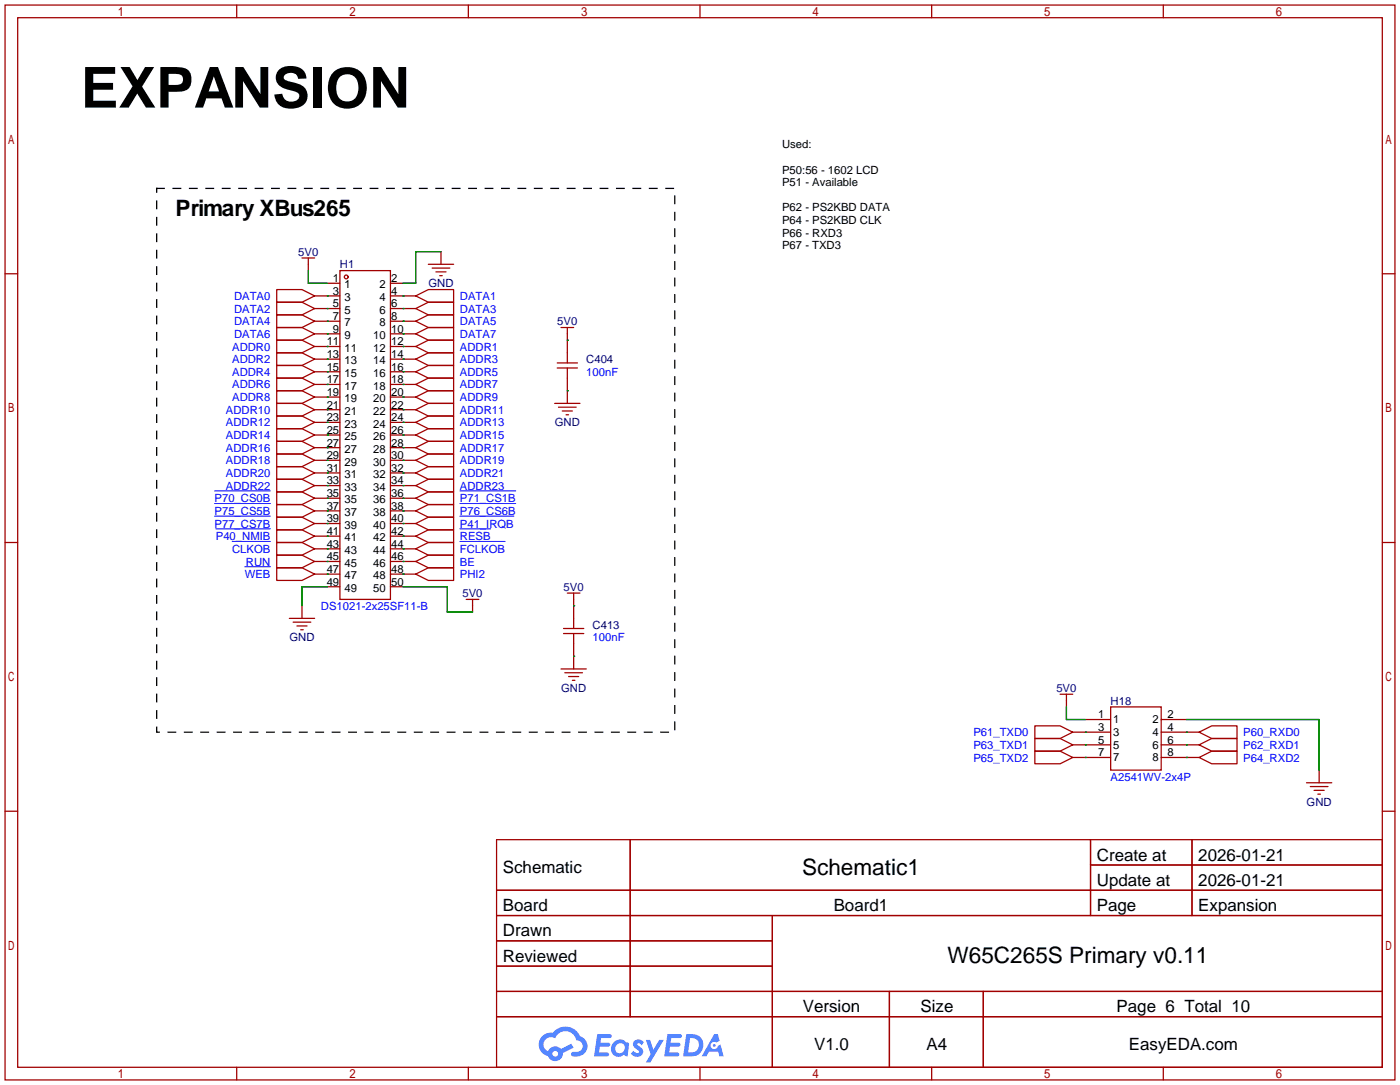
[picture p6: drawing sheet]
<svg xmlns="http://www.w3.org/2000/svg" width="281mm" height="218mm" viewBox="0 0 281 218" stroke-linecap="round" stroke-linejoin="round" font-family="sans-serif">
<g fill="none" stroke="#a10000" stroke-width=".25">
<path d="M1 1h279.4v215.9h-279.4zM3.6 3.6h274.3v210.8h-274.3zM47.6 1v2.6M94.1 1v2.6M140.7 1v2.6M187.3 1v2.6M233.8 1v2.6M1 55h2.6M277.9 55h2.5M1 109h2.6M277.9 109h2.5M1 162.9h2.6"/>
<path d="M99.8 168.7h178.1v45.7h-178.1zM99.8 178.8h178.1M126.7 168.7v35.5M219.2 168.7v15.2M219.2 173.7h58.7M239.6 168.7v15.2M277.9 162.9h2.5M99.8 183.9h178.1M99.8 189h55.5M99.8 199.1h178.1M99.8 194.1h55.5M155.3 183.9v30.5"/>
<path d="M178.8 199.1v15.3M197.7 199.1v15.3M47.6 214.4v2.5M94.1 214.4v2.5M99.8 204.2h178.1M140.7 214.4v2.5M187.3 214.4v2.5M233.8 214.4v2.5"/>
</g>
<g fill="#5487ff">
<path d="M127.6 209.1a1.3 1.3 0 0 1 1.8 .2l-.4 .7a.54 .54 0 0 0-.9-.3l.1 .2a1.34 1.34 0 0 1 1 1.8 1.47 1.47 0 0 1-2.4 0l.5-.6a.64 .64 0 0 0 .5 .4 .64 .64 0 0 0 .7-.2l-.2-.3a1.35 1.35 0 0 1-.9-1.8z"/>
<path d="M129.8 208.9h.9l.6 1.9 1.2-1.9h.9l-2.7 4.5h-.9l1-1.7z"/>
<path d="M120.1 207.7h1.6a1.31 1.31 0 0 1 1.2 .2 .4 .4 0 0 1-.3 .6h-1.8l-.1 .9h1.6a.4 .4 0 0 1 .4 .5 .4 .4 0 0 1-.4 .3h-1.7l-.2 1.2h.8a1.23 1.23 0 0 1 1.2 .2 .39 .39 0 0 1-.3 .6h-2.7z"/>
<path d="M134.2 207.7h1.6a1.32 1.32 0 0 1 1.2 .2 .39 .39 0 0 1-.3 .6h-1.8l-.1 .9h1.6a.4 .4 0 0 1 .4 .5 .4 .4 0 0 1-.4 .3h-1.7l-.2 1.2h.8a1.23 1.23 0 0 1 1.2 .2 .39 .39 0 0 1-.3 .6h-2.7z"/>
<path d="M143.6 207.7h.7l.4 1.4-.7 .3a.75 .75 0 0 0-1.1 .3 .75 .75 0 0 0 .5 1 .75 .75 0 0 0 .9-.6l.5-.3 .7 2.4h-.9l-.2-1h-1.9l-.5 1h-.9z"/>
<path d="M138 207.7l-.7 4.5h1.5a2.27 2.27 0 0 0 2.6-2.3 2.27 2.27 0 0 0-2.7-2.2zM138.7 208.5a1.5 1.5 0 0 1 1.8 1.5 1.5 1.5 0 0 1-1.9 1.4h-.3z"/>
<path d="M123.4 209.3a1.6 1.6 0 0 0-.3 2.3 1.6 1.6 0 0 0 2.3 .2l.8 .4 .3-2.5-.2-.3h-.5a1.58 1.58 0 0 0-2.4-.1zM124 209.9a.99 .99 0 0 1 1.6 .3 .99 .99 0 0 1-.9 1.3 .94 .94 0 0 1-1-.5 .94 .94 0 0 1 .3-1.1z"/>
<path d="M109 208.1a2.37 2.37 0 0 0 1.2 4 1.54 1.54 0 0 0 1.7 1 1.54 1.54 0 0 0 1.3-1.6l2.1-1.1-.5-.8-2 1.1a1.57 1.57 0 0 0-2.6 .5 1.5 1.5 0 0 1-.8-2.1 1.5 1.5 0 0 1 2.2-.6 2.23 2.23 0 0 1 2.3-1.4 2.23 2.23 0 0 1 2 1.9 1.16 1.16 0 0 1 1.2 1 1.16 1.16 0 0 1-1.1 1.3h-.6a.47 .47 0 0 0-.6 .4 .47 .47 0 0 0 .4 .5 2.17 2.17 0 0 0 2.5-1 2.17 2.17 0 0 0-.3-2.6l-.8-.5a3.2 3.2 0 0 0-5.5-.7l-1.1 .1zM111 211.7a.6 .6 0 0 1 1.2 0 .6 .6 0 0 1-1.2 0z"/>
<circle cx="143.6" cy="210" r=".28"/>
</g>
<g fill="none" stroke="#a10000" stroke-width=".25">
<path d="M55.6 58.2h5.1l2.5 1.2-2.5 1.3h-5.1zM60.7 51.8h2.5M62 51.8v2.6M63.2 59.4h5.1M65.8 56.9h2.5M68.3 54.4h10.2v66h-10.2zM78.5 56.9h2.5M78.5 59.4h5.1M83.6 59.4l2.5-1.2h5.1v2.5h-5.1zM86.1 53.1h5.1M86.9 53.8h3.5M87.6 54.6h2.1"/>
<path d="M88.4 55.4h.5M88.6 50.5v2.6M55.6 60.7h5.1l2.5 1.3-2.5 1.2h-5.1zM55.6 63.2h5.1l2.5 1.3-2.5 1.3h-5.1zM55.6 65.8h5.1l2.5 1.3-2.5 1.2h-5.1zM55.6 68.3h5.1l2.5 1.3-2.5 1.3h-5.1zM55.6 70.9h5.1l2.5 1.2-2.5 1.3h-5.1zM55.6 73.4h5.1l2.5 1.3-2.5 1.2h-5.1zM55.6 75.9h5.1l2.5 1.3-2.5 1.3h-5.1zM55.6 78.5h5.1l2.5 1.3-2.5 1.2h-5.1zM63.2 62h5.1M63.2 64.5h5.1"/>
<path d="M63.2 67.1h5.1M63.2 69.6h5.1M63.2 72.1h5.1M63.2 74.7h5.1M63.2 77.2h5.1M63.2 79.8h5.1M78.5 62h5.1M78.5 64.5h5.1M78.5 67.1h5.1M78.5 69.6h5.1M78.5 72.1h5.1M78.5 74.7h5.1"/>
<path d="M78.5 77.2h5.1M78.5 79.8h5.1M83.6 62l2.5-1.3h5.1v2.5h-5.1zM83.6 64.5l2.5-1.3h5.1v2.6h-5.1zM83.6 67.1l2.5-1.3h5.1v2.5h-5.1zM83.6 79.8l2.5-1.3h5.1v2.5h-5.1zM83.6 77.2l2.5-1.3h5.1v2.6h-5.1zM83.6 74.7l2.5-1.3h5.1v2.5h-5.1zM83.6 72.1l2.5-1.2h5.1v2.5h-5.1zM83.6 69.6l2.5-1.3h5.1v2.6h-5.1zM112 73.9h4.1M112 72.9h4.1"/>
<path d="M112.8 65.8h2.5M114 65.8v7.1M114 73.9v7.1M55.6 81h5.1l2.5 1.3-2.5 1.3h-5.1zM55.6 83.6h5.1l2.5 1.2-2.5 1.3h-5.1zM55.6 86.1h5.1l2.5 1.3-2.5 1.2h-5.1zM55.6 88.6h5.1l2.5 1.3-2.5 1.3h-5.1zM55.6 91.2h5.1l2.5 1.3-2.5 1.2h-5.1zM55.6 93.7h5.1l2.5 1.3-2.5 1.3h-5.1zM55.6 96.3h5.1l2.5 1.2-2.5 1.3h-5.1zM55.6 98.8h5.1l2.5 1.3-2.5 1.2h-5.1zM63.2 97.5h5.1"/>
<path d="M63.2 95h5.1M63.2 82.3h5.1M63.2 92.5h5.1M63.2 84.8h5.1M63.2 89.9h5.1M63.2 87.4h5.1M78.5 97.5h5.1M78.5 95h5.1M78.5 82.3h5.1M78.5 92.5h5.1M78.5 84.8h5.1M78.5 89.9h5.1"/>
<path d="M78.5 87.4h5.1M83.6 97.5l2.5-1.2h5.1v2.5h-5.1zM83.6 95l2.5-1.3h5.1v2.6h-5.1zM83.6 92.5l2.5-1.3h5.1v2.5h-5.1zM83.6 89.9l2.5-1.3h5.1v2.6h-5.1zM83.6 87.4l2.5-1.3h5.1v2.5h-5.1zM83.6 84.8l2.5-1.2h5.1v2.5h-5.1zM83.6 82.3l2.5-1.3h5.1v2.6h-5.1zM111.5 81h5.1M112.3 81.8h3.5M113 82.5h2.1M113.8 83.3h.5"/>
<path d="M55.6 101.3h5.1l2.5 1.3-2.5 1.3h-5.1zM55.6 103.9h5.1l2.5 1.3-2.5 1.2h-5.1zM55.6 106.4h5.1l2.5 1.3-2.5 1.3h-5.1zM55.6 109h5.1l2.5 1.2-2.5 1.3h-5.1zM55.6 111.5h5.1l2.5 1.3-2.5 1.2h-5.1zM55.6 114h5.1l2.5 1.3-2.5 1.3h-5.1zM63.2 115.3h5.1M63.2 112.8h5.1M63.2 110.2h5.1M63.2 107.7h5.1M63.2 105.2h5.1M63.2 102.6h5.1"/>
<path d="M63.2 100.1h5.1M65.8 117.9h2.5M78.5 117.9h2.5M78.5 115.3h5.1M78.5 112.8h5.1M78.5 110.2h5.1M78.5 107.7h5.1M78.5 105.2h5.1M78.5 102.6h5.1M78.5 100.1h5.1M83.6 115.3l2.5-1.3h5.1v2.6h-5.1zM83.6 112.8l2.5-1.3h5.1v2.5h-5.1z"/>
<path d="M83.6 110.2l2.5-1.2h5.1v2.5h-5.1zM83.6 107.7l2.5-1.3h5.1v2.6h-5.1zM83.6 105.2l2.5-1.3h5.1v2.5h-5.1zM83.6 102.6l2.5-1.3h5.1v2.6h-5.1zM83.6 100.1l2.5-1.3h5.1v2.5h-5.1zM114 119.1h2.6M115.3 119.1v7.1M58.2 124.2h5M58.9 125h3.6M59.7 125.7h2M60.5 126.5h.5M60.7 121.7v2.5"/>
<path d="M93.7 120.4h2.6M95 120.4v2.5M112.8 134.4h5.1M113.3 127.3h4M113.3 126.2h4M113.5 135.1h3.6M114.3 135.9h2M115.1 136.7h.5M115.3 127.3v7.1M213.1 139.4h2.5M214.4 139.4v2.6M208 145.8h5.1l2.5 1.3-2.5 1.2h-5.1z"/>
<path d="M208 148.3h5.1l2.5 1.3-2.5 1.3h-5.1zM208 150.9h5.1l2.5 1.2-2.5 1.3h-5.1zM215.6 147.1h7.7M215.6 149.6h7.7M215.6 152.1h7.7M218.2 144.5h5.1M223.3 142h10.1v12.7h-10.1zM233.4 144.5h5.1M233.4 147.1h7.6M233.4 149.6h7.6M233.4 152.1h7.6M241 147.1l2.6-1.3h5.1v2.5h-5.1z"/>
<path d="M241 149.6l2.6-1.3h5.1v2.6h-5.1zM241 152.1l2.6-1.2h5.1v2.5h-5.1zM262.6 157.2h5.1M263.4 158h3.6M264.2 158.8h2M264.9 159.5h.5M265.2 154.7v2.5"/>
<circle cx="69.6" cy="55.6" r=".38"/>
</g>
<g fill="none" stroke="#008700" stroke-width=".25">
<path d="M62 54.4v2.5h3.8M65.8 59.4h.1M81 59.4h.1M88.6 50.5h-5v6.4h-2.6M65.8 62h.1M65.8 64.5h.1M65.8 67.1h.1M65.8 69.6h.1M65.8 72.1h.1M65.8 74.7h.1M65.8 77.2h.1M65.8 79.8h.1"/>
<path d="M81 62h.1M81 64.5h.1M81 67.1h.1M81 79.8h.1M81 77.2h.1M81 74.7h.1M81 72.1h.1M81 69.6h.1M114 68.3h.1M114 78.5h.1M65.8 82.3h.1M65.8 84.8h.1"/>
<path d="M65.8 87.4h.1M65.8 89.9h.1M65.8 92.5h.1M65.8 95h.1M65.8 97.5h.1M81 97.5h.1M81 95h.1M81 92.5h.1M81 89.9h.1M81 87.4h.1M81 84.8h.1M81 82.3h.1"/>
<path d="M65.8 100.1h.1M65.8 102.6h.1M65.8 105.2h.1M65.8 107.7h.1M65.8 110.2h.1M65.8 112.8h.1M65.8 115.3h.1M65.8 117.9h-5.1v3.8M81 115.3h.1M81 112.8h.1M81 110.2h.1M81 107.7h.1"/>
<path d="M81 105.2h.1M81 102.6h.1M81 100.1h.1M81 117.9h8.9v5h5.1M115.3 121.7h.1M115.3 131.8h.1M214.4 142v2.5h3.8M218.2 147.1h.1M218.2 149.6h.1M218.2 152.1h.1M238.5 147.1h.1M238.5 149.6h.1"/>
<path d="M238.5 152.1h.1M238.5 144.5h26.7v10.2"/>
</g>
<path d="M43.1 98.6h11.3M92.5 98.6h11.2M43.1 101.1h11.3M43.1 103.7h11.3M43.4 106.2h11M46.7 108.8h7.7M49.2 113.8h5.2M92.5 101.1h11.2M92.5 103.7h10.8M92.5 106.2h6.1M92.5 108.8h9" fill="none" stroke="#00f" stroke-width=".2"/>
<path d="M31.5 37.8h104.1v109.3h-104.1z" fill="none" stroke="#000" stroke-width=".25" stroke-dasharray="1.5 1.8"/>
<text font-size="11.3" x="16.3" y="21.6">EXPANSION</text>
<g font-size="4.5">
<text x="35.3" y="43.3">Primary XBus265</text>
<text x="161.2" y="175.7">Schematic1</text>
<text x="190.5" y="193.5">W65C265S Primary v0.11</text>
</g>
<g font-size="3.4">
<text x="220.5" y="172.9">Create at</text>
<text x="240.9" y="172.9">2026-01-21</text>
<text x="101.1" y="175.4">Schematic</text>
<text x="220.5" y="177.9">Update at</text>
<text x="240.9" y="177.9">2026-01-21</text>
<text x="101.1" y="183">Board</text>
<text x="167.6" y="183">Board1</text>
<text x="220.5" y="183">Page</text>
<text x="240.9" y="183">Expansion</text>
<text x="101.1" y="188.1">Drawn</text>
<text x="101.1" y="193.2">Reviewed</text>
<text x="161.4" y="203.3">Version</text>
<text x="185" y="203.3">Size</text>
<text x="224.5" y="203.3">Page 6 Total 10</text>
<text x="163.7" y="211">V1.0</text>
<text x="186.3" y="211">A4</text>
<text x="226.9" y="211">EasyEDA.com</text>
</g>
<g font-size="2.3">
<text x="157.2" y="29.8">Used:</text>
<text x="157.2" y="34.9">P50:56 - 1602 LCD</text>
<text x="157.2" y="37.4">P51 - Available</text>
<text x="157.2" y="42.5">P62 - PS2KBD DATA</text>
<text x="157.2" y="45">P64 - PS2KBD CLK</text>
<text x="157.2" y="47.6">P66 - RXD3</text>
<text x="157.2" y="50.1">P67 - TXD3</text>
<text x="66.9" y="56.7">1</text>
<text x="66.9" y="59.2">3</text>
<text x="69.3" y="57.9">1</text>
<text x="76.3" y="57.9">2</text>
<text x="78.6" y="59.2">4</text>
<text x="78.6" y="56.7">2</text>
<text x="66.9" y="61.8">5</text>
<text x="66.9" y="64.3">7</text>
<text x="69.3" y="60.5">3</text>
<text x="69.3" y="63">5</text>
<text x="69.3" y="65.6">7</text>
<text x="76.3" y="65.6">8</text>
<text x="76.3" y="63">6</text>
<text x="76.3" y="60.5">4</text>
<text x="78.6" y="64.3">8</text>
<text x="78.6" y="61.8">6</text>
<text x="65.7" y="69.4">11</text>
<text x="65.7" y="71.9">13</text>
<text x="66.9" y="66.8">9</text>
<text x="69.3" y="68.1">9</text>
<text x="69.3" y="70.6">11</text>
<text x="75" y="70.6">12</text>
<text x="75" y="68.1">10</text>
<text x="78.6" y="71.9">14</text>
<text x="78.6" y="69.4">12</text>
<text x="78.6" y="66.8">10</text>
<text x="65.7" y="74.5">15</text>
<text x="65.7" y="77">17</text>
<text x="69.3" y="73.2">13</text>
<text x="69.3" y="75.7">15</text>
<text x="75" y="75.7">16</text>
<text x="75" y="73.2">14</text>
<text x="78.6" y="77">18</text>
<text x="78.6" y="74.5">16</text>
<text x="65.7" y="79.5">19</text>
<text x="65.7" y="82.1">21</text>
<text x="69.3" y="78.3">17</text>
<text x="69.3" y="80.8">19</text>
<text x="69.3" y="83.3">21</text>
<text x="75" y="83.3">22</text>
<text x="75" y="80.8">20</text>
<text x="75" y="78.3">18</text>
<text x="78.6" y="82.1">22</text>
<text x="78.6" y="79.5">20</text>
<text x="65.7" y="84.6">23</text>
<text x="65.7" y="87.2">25</text>
<text x="65.7" y="89.7">27</text>
<text x="69.3" y="85.9">23</text>
<text x="69.3" y="88.4">25</text>
<text x="75" y="88.4">26</text>
<text x="75" y="85.9">24</text>
<text x="78.6" y="89.7">28</text>
<text x="78.6" y="87.2">26</text>
<text x="78.6" y="84.6">24</text>
<text x="65.7" y="92.2">29</text>
<text x="65.7" y="94.8">31</text>
<text x="69.3" y="91">27</text>
<text x="69.3" y="93.5">29</text>
<text x="75" y="93.5">30</text>
<text x="75" y="91">28</text>
<text x="78.6" y="94.8">32</text>
<text x="78.6" y="92.2">30</text>
<text x="65.7" y="97.3">33</text>
<text x="65.7" y="99.9">35</text>
<text x="69.3" y="96">31</text>
<text x="69.3" y="98.6">33</text>
<text x="69.3" y="101.1">35</text>
<text x="75" y="101.1">36</text>
<text x="75" y="98.6">34</text>
<text x="75" y="96">32</text>
<text x="78.6" y="99.9">36</text>
<text x="78.6" y="97.3">34</text>
<text x="65.7" y="102.4">37</text>
<text x="65.7" y="104.9">39</text>
<text x="65.7" y="107.5">41</text>
<text x="69.3" y="103.7">37</text>
<text x="69.3" y="106.2">39</text>
<text x="75" y="106.2">40</text>
<text x="75" y="103.7">38</text>
<text x="78.6" y="107.5">42</text>
<text x="78.6" y="104.9">40</text>
<text x="78.6" y="102.4">38</text>
<text x="65.7" y="110">43</text>
<text x="65.7" y="112.6">45</text>
<text x="69.3" y="108.7">41</text>
<text x="69.3" y="111.3">43</text>
<text x="69.3" y="113.8">45</text>
<text x="75" y="113.8">46</text>
<text x="75" y="111.3">44</text>
<text x="75" y="108.7">42</text>
<text x="78.6" y="112.6">46</text>
<text x="78.6" y="110">44</text>
<text x="65.7" y="115.1">47</text>
<text x="65.7" y="117.6">49</text>
<text x="69.3" y="116.4">47</text>
<text x="69.3" y="118.9">49</text>
<text x="75" y="118.9">50</text>
<text x="75" y="116.4">48</text>
<text x="78.6" y="117.6">50</text>
<text x="78.6" y="115.1">48</text>
<text x="220.7" y="144.3">1</text>
<text x="220.7" y="146.8">3</text>
<text x="220.7" y="149.4">5</text>
<text x="223.8" y="145.3">1</text>
<text x="223.8" y="147.9">3</text>
<text x="231.7" y="145.3">2</text>
<text x="231.7" y="147.9">4</text>
<text x="234.7" y="144.3">2</text>
<text x="234.7" y="146.8">4</text>
<text x="234.7" y="149.4">6</text>
<text x="220.7" y="151.9">7</text>
<text x="223.8" y="150.4">5</text>
<text x="223.8" y="152.9">7</text>
<text x="231.7" y="150.4">6</text>
<text x="231.7" y="152.9">8</text>
<text x="234.7" y="151.9">8</text>
</g>
<g font-size="2.3" fill="#000080">
<text x="60" y="51.4">5V0</text>
<text x="68.3" y="53.9">H1</text>
<text x="86.1" y="57.7">GND</text>
<text x="112" y="65.3">5V0</text>
<text x="117.9" y="73">C404</text>
<text x="111.5" y="85.7">GND</text>
<text x="93" y="119.9">5V0</text>
<text x="113.3" y="118.7">5V0</text>
<text x="58.2" y="128.8">GND</text>
<text x="119.1" y="126.3">C413</text>
<text x="112.8" y="139">GND</text>
<text x="212.4" y="139">5V0</text>
<text x="223.3" y="141.5">H18</text>
<text x="262.7" y="161.9">GND</text>
</g>
<g font-size="2.3" fill="#00f">
<text x="47" y="60.3">DATA0</text>
<text x="47" y="62.8">DATA2</text>
<text x="47" y="65.3">DATA4</text>
<text x="92.5" y="60.3">DATA1</text>
<text x="92.5" y="62.8">DATA3</text>
<text x="92.5" y="65.3">DATA5</text>
<text x="46.7" y="70.4">ADDR0</text>
<text x="47" y="67.9">DATA6</text>
<text x="92.5" y="67.9">DATA7</text>
<text x="92.5" y="70.4">ADDR1</text>
<text x="46.7" y="73">ADDR2</text>
<text x="46.7" y="75.5">ADDR4</text>
<text x="92.5" y="75.5">ADDR5</text>
<text x="92.5" y="73">ADDR3</text>
<text x="117.9" y="75.5">100nF</text>
<text x="45.4" y="83.1">ADDR10</text>
<text x="46.7" y="78">ADDR6</text>
<text x="46.7" y="80.6">ADDR8</text>
<text x="92.5" y="83.1">ADDR11</text>
<text x="92.5" y="80.6">ADDR9</text>
<text x="92.5" y="78">ADDR7</text>
<text x="45.4" y="85.7">ADDR12</text>
<text x="45.4" y="88.2">ADDR14</text>
<text x="92.5" y="88.2">ADDR15</text>
<text x="92.5" y="85.7">ADDR13</text>
<text x="45.4" y="90.7">ADDR16</text>
<text x="45.4" y="93.3">ADDR18</text>
<text x="45.4" y="95.8">ADDR20</text>
<text x="92.5" y="95.8">ADDR21</text>
<text x="92.5" y="93.3">ADDR19</text>
<text x="92.5" y="90.7">ADDR17</text>
<text x="43.1" y="100.9">P70_CS0B</text>
<text x="45.4" y="98.4">ADDR22</text>
<text x="92.5" y="98.4">ADDR23</text>
<text x="92.5" y="100.9">P71_CS1B</text>
<text x="43.1" y="103.4">P75_CS5B</text>
<text x="43.1" y="106">P77_CS7B</text>
<text x="92.5" y="106">P41_IRQB</text>
<text x="92.5" y="103.4">P76_CS6B</text>
<text x="43.4" y="108.5">P40_NMIB</text>
<text x="46.7" y="111.1">CLKOB</text>
<text x="49.4" y="113.6">RUN</text>
<text x="92.5" y="113.6">BE</text>
<text x="92.5" y="111.1">FCLKOB</text>
<text x="92.5" y="108.5">RESB</text>
<text x="49.2" y="116.1">WEB</text>
<text x="92.5" y="116.1">PHI2</text>
<text x="64.5" y="122.5">DS1021-2x25SF11-B</text>
<text x="119.1" y="128.8">100nF</text>
<text x="195.7" y="147.9">P61_TXD0</text>
<text x="249.9" y="147.9">P60_RXD0</text>
<text x="195.7" y="150.4">P63_TXD1</text>
<text x="195.7" y="153">P65_TXD2</text>
<text x="249.9" y="150.4">P62_RXD1</text>
<text x="249.9" y="153">P64_RXD2</text>
<text x="223.3" y="156.8">A2541WV-2x4P</text>
</g>
</svg>
